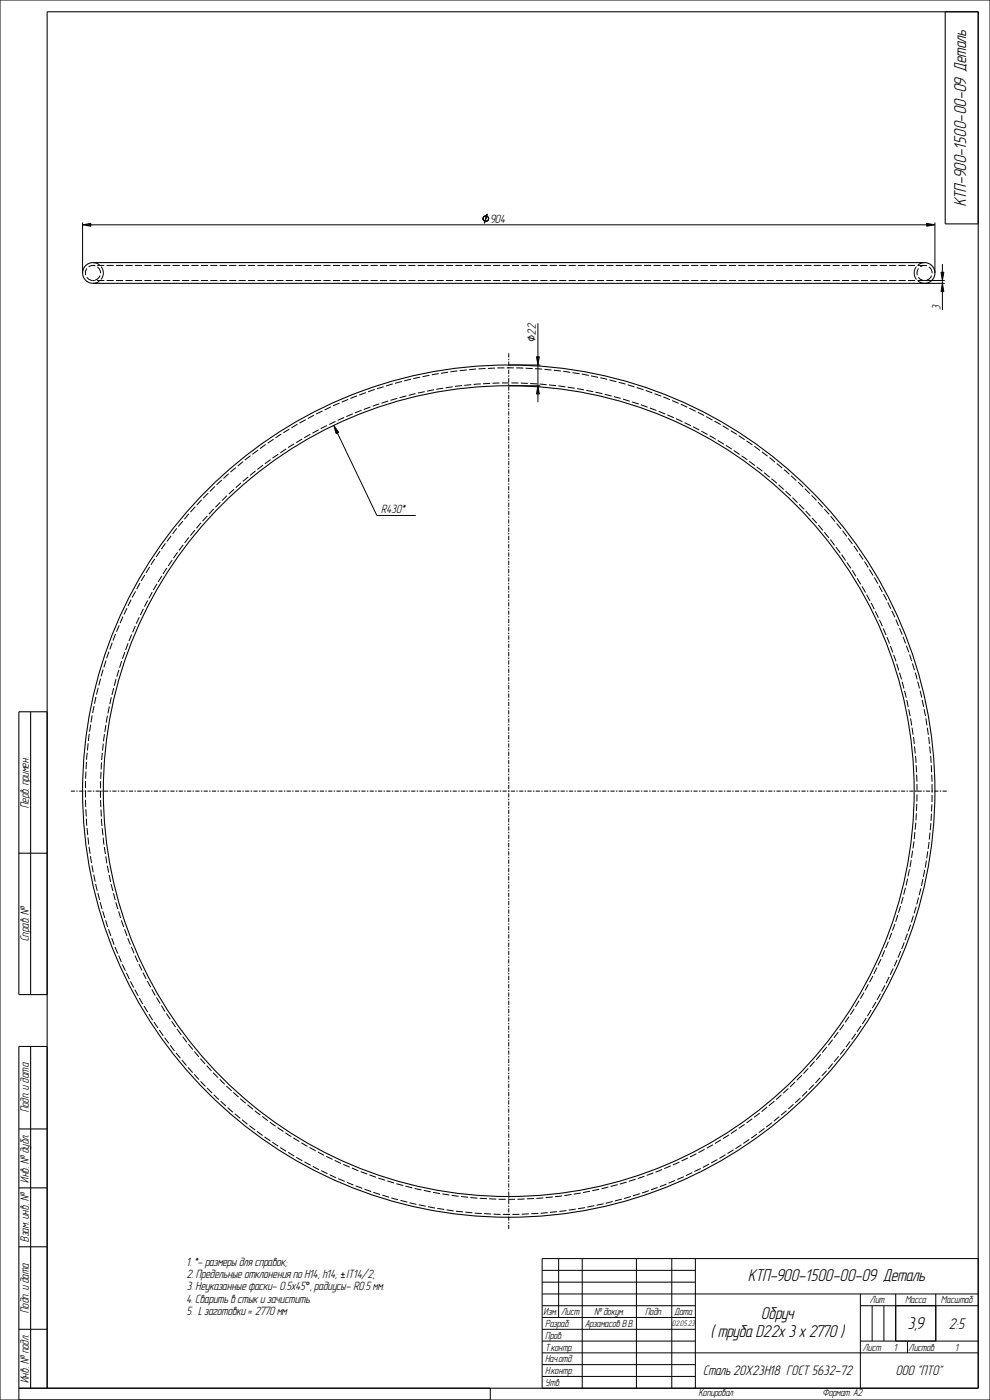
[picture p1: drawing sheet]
<svg xmlns="http://www.w3.org/2000/svg" width="420mm" height="594mm" viewBox="0 0 420 594" stroke-linecap="round" stroke-linejoin="round" font-family="sans-serif">
<path d="M35 95.4l3.5-.6v1.2zM205.4 91.7a1.23 1.23 0 0 1 1.5 .2 1.23 1.23 0 0 1 .3 1.4l-.7 .6a1.17 1.17 0 0 0 .7-1.1 1.17 1.17 0 0 0-.7-1.1h-.8a1.17 1.17 0 0 0-.7 1.1 1.17 1.17 0 0 0 .7 1.1 1.18 1.18 0 0 1-.9-1 1.18 1.18 0 0 1 .6-1.2zM205.7 93.8l.8 .1zM206.6 90.9l-1.2 3.8zM393.1 94.8l3.5 .6-3.5 .6zM399.2 115.5h1.2l-.6 3.5zM399.8 120.2l.6 3.5h-1.2zM227.6 151.4h1.2l-.6 3.5zM228.2 163.7l.6 3.5h-1.2zM141.6 180.5l2.1 2.9-1.1 .5z" fill="#000"/>
<g fill="none" stroke="#000" stroke-width=".42">
<path d="M0 0h420v594h-420zM35 95.4l3.5-.6v1.2zM35 94.4v21.4M38.5 95.4h354.6M205.4 91.7a1.23 1.23 0 0 1 1.5 .2 1.23 1.23 0 0 1 .3 1.4l-.7 .6a1.17 1.17 0 0 0 .7-1.1 1.17 1.17 0 0 0-.7-1.1h-.8a1.17 1.17 0 0 0-.7 1.1 1.17 1.17 0 0 0 .7 1.1 1.18 1.18 0 0 1-.9-1 1.18 1.18 0 0 1 .6-1.2zM205.7 93.8l.8 .1zM206.6 90.9l-1.2 3.8zM393.1 94.8l3.5 .6-3.5 .6zM396.6 94.4v21.4M392.2 119h8.6M399.2 115.5h1.2l-.6 3.5zM399.8 112v3.5"/>
<path d="M399.8 119v1.2M228.2 137.1v14.3M392.2 120.2h8.6M399.8 120.2l.6 3.5h-1.2zM399.8 123.7v7.8M215.8 149.9v1.7M215.8 152.2v.6M215.8 153.4v1.8M215.8 155.7v.6M215.8 156.9v1.8M215.8 159.3v.5M215.8 154.9h13.4"/>
<path d="M227.6 151.4h1.2l-.6 3.5zM228.2 154.9v8.8M215.8 160.4v1.8M215.8 162.8v.6M215.8 164v1.7M215.8 166.3v.6M215.8 167.5v1.7M215.8 169.8v.6M215.8 171v1.8M215.8 173.4v.5M215.8 174.5v1.8M215.8 176.9v.6"/>
<path d="M215.8 178v1.8M215.8 163.7h13.4M228.2 163.7l.6 3.5h-1.2zM228.2 167.2v3.5M141.6 180.5l2.1 2.9-1.1 .5zM143.1 183.7l16.8 35h16.5M215.8 180.4v.6M215.8 181.6v1.7M215.8 183.9v.6M215.8 185.1v1.8M215.8 187.4v.6M215.8 188.6v1.8"/>
<path d="M215.8 191v.5M215.8 192.1v1.8M215.8 194.5v.6M215.8 195.7v1.7M215.8 198v.6M215.8 199.2v1.7M215.8 201.5v.6M215.8 202.7v1.8M215.8 205.1v.5M215.8 206.2v1.8M215.8 208.6v.6M215.8 209.7v1.8"/>
<path d="M215.8 212.1v.6M215.8 213.3v1.7M215.8 215.6v.6M215.8 216.8v1.8M215.8 219.1v.6M215.8 220.3v1.8M215.8 222.7v.5M215.8 223.8v1.8M215.8 226.2v.6M215.8 227.4v1.7M215.8 229.7v.6M215.8 230.9v1.7"/>
<path d="M215.8 233.2v.6M215.8 234.4v1.8M215.8 236.8v.5M215.8 237.9v1.8M215.8 240.3v.6M215.8 241.4v1.8M215.8 243.8v.6M215.8 245v1.7M215.8 247.3v.6M215.8 248.5v1.8M215.8 250.8v.6M215.8 252v1.8"/>
<path d="M215.8 254.4v.5M215.8 255.5v1.8M215.8 257.9v.6M215.8 259.1v1.7M215.8 261.4v.6M215.8 262.6v1.7M215.8 264.9v.6M215.8 266.1v1.8M215.8 268.5v.5M215.8 269.6v1.8M215.8 272v.6M215.8 273.1v1.8"/>
<path d="M215.8 275.5v.6M215.8 276.7v1.7M215.8 279v.6M215.8 280.2v1.8M215.8 282.5v.6M215.8 283.7v1.8M215.8 286.1v.5M215.8 287.2v1.8M215.8 289.6v.6M215.8 290.8v1.7M215.8 293.1v.6M215.8 294.3v1.7"/>
<path d="M215.8 296.6v.6M215.8 297.8v1.8M215.8 300.2v.5M215.8 301.3v1.8M215.8 303.7v.6M215.8 304.8v1.8M215.8 307.2v.6M215.8 308.4v1.7M215.8 310.7v.6M215.8 311.9v1.8M215.8 314.2v.6M215.8 315.4v1.8"/>
<path d="M215.8 317.8v.5M215.8 318.9v1.8M30 335.7h1.8M32.4 335.7h.6M33.6 335.7h1.7M35.9 335.7h.6M37.1 335.7h1.8M39.4 335.7h.6M40.6 335.7h1.8M43 335.7h.5M44.1 335.7h1.8M46.5 335.7h.6"/>
<path d="M47.6 335.7h1.8M50 335.7h.6M51.2 335.7h1.7M53.5 335.7h.6M54.7 335.7h1.8M57 335.7h.6M58.2 335.7h1.8M60.6 335.7h.6M61.7 335.7h1.8M64.1 335.7h.6M65.3 335.7h1.7M67.6 335.7h.6"/>
<path d="M68.8 335.7h1.8M71.1 335.7h.6M72.3 335.7h1.8M74.7 335.7h.5M75.8 335.7h1.8M78.2 335.7h.6M79.3 335.7h1.8M81.7 335.7h.6M82.9 335.7h1.7M85.2 335.7h.6M86.4 335.7h1.8M88.7 335.7h.6"/>
<path d="M89.9 335.7h1.8M92.3 335.7h.6M93.4 335.7h1.8M95.8 335.7h.6M97 335.7h1.7M99.3 335.7h.6M100.5 335.7h1.8M102.8 335.7h.6M104 335.7h1.8M106.4 335.7h.5M107.5 335.7h1.8M109.9 335.7h.6"/>
<path d="M111 335.7h1.8M113.4 335.7h.6M114.6 335.7h1.7M116.9 335.7h.6M118.1 335.7h1.8M120.4 335.7h.6M121.6 335.7h1.8M124 335.7h.6M125.1 335.7h1.8M127.5 335.7h.6M128.7 335.7h1.7M131 335.7h.6"/>
<path d="M132.2 335.7h1.8M134.5 335.7h.6M135.7 335.7h1.8M138.1 335.7h.5M139.2 335.7h1.8M141.6 335.7h.6M142.7 335.7h1.8M145.1 335.7h.6M146.3 335.7h1.7M148.6 335.7h.6M149.8 335.7h1.8M152.1 335.7h.6"/>
<path d="M153.3 335.7h1.8M155.7 335.7h.5M156.8 335.7h1.8M159.2 335.7h.6M160.4 335.7h1.7M162.7 335.7h.6M163.9 335.7h1.7M166.2 335.7h.6M167.4 335.7h1.8M169.8 335.7h.5M170.9 335.7h1.8M173.3 335.7h.6"/>
<path d="M174.4 335.7h1.8M176.8 335.7h.6M178 335.7h1.7M180.3 335.7h.6M181.5 335.7h1.8M183.8 335.7h.6M185 335.7h1.8M187.4 335.7h.5M188.5 335.7h1.8M190.9 335.7h.6M192.1 335.7h1.7M194.4 335.7h.6"/>
<path d="M195.6 335.7h1.7M197.9 335.7h.6M199.1 335.7h1.8M201.5 335.7h.5M202.6 335.7h1.8M205 335.7h.6M206.1 335.7h1.8M208.5 335.7h.6M209.7 335.7h1.7M212 335.7h.6M213.2 335.7h1.8M215.5 335.7h.6"/>
<path d="M215.8 321.3v.6M215.8 322.5v1.7M215.8 324.8v.6M215.8 326v1.7M215.8 328.3v.6M215.8 329.5v1.8M215.8 331.9v.5M215.8 333v1.8M215.8 335.4v.6M215.8 336.5v1.8M215.8 338.9v.6M216.7 335.7h1.8"/>
<path d="M219.1 335.7h.5M220.2 335.7h1.8M222.6 335.7h.6M223.8 335.7h1.7M226.1 335.7h.6M227.3 335.7h1.7M229.6 335.7h.6M230.8 335.7h1.8M233.2 335.7h.5M234.3 335.7h1.8M236.7 335.7h.6M237.8 335.7h1.8"/>
<path d="M240.2 335.7h.6M241.4 335.7h1.7M243.7 335.7h.6M244.9 335.7h1.8M247.2 335.7h.6M248.4 335.7h1.8M250.8 335.7h.5M251.9 335.7h1.8M254.3 335.7h.6M255.5 335.7h1.7M257.8 335.7h.6M259 335.7h1.7"/>
<path d="M261.3 335.7h.6M262.5 335.7h1.8M264.9 335.7h.5M266 335.7h1.8M268.4 335.7h.6M269.5 335.7h1.8M271.9 335.7h.6M273.1 335.7h1.7M275.4 335.7h.6M276.6 335.7h1.8M278.9 335.7h.6M280.1 335.7h1.8"/>
<path d="M282.5 335.7h.5M283.6 335.7h1.8M286 335.7h.6M287.2 335.7h1.7M289.5 335.7h.6M290.7 335.7h1.7M293 335.7h.6M294.2 335.7h1.8M296.6 335.7h.5M297.7 335.7h1.8M300.1 335.7h.6M301.2 335.7h1.8"/>
<path d="M303.6 335.7h.6M304.8 335.7h1.7M307.1 335.7h.6M308.3 335.7h1.8M310.6 335.7h.6M311.8 335.7h1.8M314.2 335.7h.5M315.3 335.7h1.8M317.7 335.7h.6M318.9 335.7h1.7M321.2 335.7h.6M322.4 335.7h1.7"/>
<path d="M324.7 335.7h.6M325.9 335.7h1.8M328.3 335.7h.5M329.4 335.7h1.8M331.8 335.7h.6M332.9 335.7h1.8M335.3 335.7h.6M336.5 335.7h1.7M338.8 335.7h.6M340 335.7h1.8M342.3 335.7h.6M343.5 335.7h1.8"/>
<path d="M345.9 335.7h.5M347 335.7h1.8M349.4 335.7h.6M350.6 335.7h1.7M352.9 335.7h.6M354.1 335.7h1.7M356.4 335.7h.6M357.6 335.7h1.8M360 335.7h.5M361.1 335.7h1.8M363.5 335.7h.6M364.6 335.7h1.8"/>
<path d="M367 335.7h.6M368.2 335.7h1.7M370.5 335.7h.6M371.7 335.7h1.8M374 335.7h.6M375.2 335.7h1.8M377.6 335.7h.5M378.7 335.7h1.8M381.1 335.7h.6M382.3 335.7h1.7M384.6 335.7h.6M385.8 335.7h1.7"/>
<path d="M388.1 335.7h.6M389.3 335.7h1.8M391.7 335.7h.5M392.8 335.7h1.8M395.2 335.7h.6M396.3 335.7h1.8M398.7 335.7h.6M399.9 335.7h1.7M215.8 340.1v1.7M215.8 342.4v.6M215.8 343.6v1.8M215.8 345.9v.6"/>
<path d="M215.8 347.1v1.8M215.8 349.5v.5M215.8 350.6v1.8M215.8 353v.6M215.8 354.1v1.8M215.8 356.5v.6M215.8 357.7v1.7M215.8 360v.6M215.8 361.2v1.8M215.8 363.5v.6M215.8 364.7v1.8M215.8 367.1v.6"/>
<path d="M215.8 368.2v1.8M215.8 370.6v.6M215.8 371.8v1.7M215.8 374.1v.6M215.8 375.3v1.8M215.8 377.6v.6M215.8 378.8v1.8M215.8 381.2v.5M215.8 382.3v1.8M215.8 384.7v.6M215.8 385.8v1.8M215.8 388.2v.6"/>
<path d="M215.8 389.4v1.7M215.8 391.7v.6M215.8 392.9v1.8M215.8 395.2v.6M215.8 396.4v1.8M215.8 398.8v.6M215.8 399.9v1.8M215.8 402.3v.6M215.8 403.5v1.7M215.8 405.8v.6M215.8 407v1.8M215.8 409.3v.6"/>
<path d="M215.8 410.5v1.8M215.8 412.9v.5M215.8 414v1.8M215.8 416.4v.6M215.8 417.5v1.8M215.8 419.9v.6M215.8 421.1v1.7M215.8 423.4v.6M215.8 424.6v1.8M215.8 426.9v.6M215.8 428.1v1.8M215.8 430.5v.6"/>
<path d="M215.8 431.6v1.8M215.8 434v.6M215.8 435.2v1.7M215.8 437.5v.6M215.8 438.7v1.8M215.8 441v.6M215.8 442.2v1.8M215.8 444.6v.5M215.8 445.7v1.8M215.8 448.1v.6M215.8 449.2v1.8M215.8 451.6v.6"/>
<path d="M215.8 452.8v1.7M215.8 455.1v.6M215.8 456.3v1.8M215.8 458.6v.6M215.8 459.8v1.8M215.8 462.2v.6M215.8 463.3v1.8M215.8 465.7v.6M215.8 466.9v1.7M215.8 469.2v.6M215.8 470.4v1.8M215.8 472.7v.6"/>
<path d="M215.8 473.9v1.8M215.8 476.3v.5M215.8 477.4v1.8M215.8 479.8v.6M215.8 480.9v1.8M215.8 483.3v.6M215.8 484.5v1.7M215.8 486.8v.6M215.8 488v1.8M215.8 490.3v.6M215.8 491.5v1.8M215.8 493.9v.6"/>
<path d="M215.8 495v1.8M215.8 497.4v.6M215.8 498.6v1.7M215.8 500.9v.6M215.8 502.1v1.8M215.8 504.4v.6M215.8 505.6v1.8M215.8 508v.5M215.8 509.1v1.8M215.8 511.5v.6M215.8 512.6v1.8M215.8 515v.6"/>
<path d="M215.8 516.2v1.7M215.8 518.5v.6M215.8 519.7v1.8M230 534h185v55h-185zM230 539h65M237 534v25M247 534v55M270 534v55M285 534v55M295 534v55M230 544h65M230 549h185"/>
<path d="M230 554h65M230 559h65M365 554h50M365 549v40M370 554v15M375 554v15M380 549v20M397 549v20M230 564h65M230 569h65M230 574h185M230 579h65"/>
<path d="M365 569h50M385 569v5M8 594v-5h200v5M230 584h65"/>
</g>
<g fill="none" stroke="#000" stroke-width=".45">
<path d="M401 5v90h14M36.6 112.5l1.3-.8 1.5-.3h352.8a4.4 4.4 0 0 1 4.4 4.4 4.4 4.4 0 0 1-4.4 4.4h-352.8a4.4 4.4 0 0 1-4.1-2.9 4.4 4.4 0 0 1 1.3-4.8zM13 302v120M20 302h-12v120h12M8 362h12M13 444v145M20 444h-12v145h407v-584h-395v584M8 479h12M8 504h12M8 529h12M8 564h12"/>
<circle cx="215.8" cy="335.7" r="180.8"/>
<circle cx="215.8" cy="335.7" r="172"/>
</g>
<path d="M39.4 111.4a4.4 4.4 0 0 1 4.4 4.4M42.6 115.8a3.2 3.2 0 0 0-4.6-2.8 3.2 3.2 0 0 0-.5 5.4 3.2 3.2 0 0 0 5.1-1.9v-.7M43.8 115.8a4.4 4.4 0 0 1-4.4 4.4M387.8 115.8a4.4 4.4 0 0 0 4.4 4.4M392.2 119h-352.8M392.2 112.6h-352.8M392.2 111.4a4.4 4.4 0 0 0-4.4 4.4M395.4 115.8a3.2 3.2 0 0 0-4.6-2.8 3.2 3.2 0 0 0-.5 5.4 3.2 3.2 0 0 0 5.1-1.9v-.7M389 335.7a173.2 173.2 0 0 0-256.4-151.8 173.2 173.2 0 0 0-10.1 297.8 173.2 173.2 0 0 0 266.1-134.2l.4-11.8M395.4 335.7a179.6 179.6 0 0 0-265.9-157.4 179.6 179.6 0 0 0-10.4 308.8 179.6 179.6 0 0 0 275.9-139.1l.4-12.3" fill="none" stroke="#000" stroke-width=".42" stroke-dasharray="3 1" stroke-linecap="butt"/>
<g font-size="7.3">
<text x="409.9" y="87.5" transform="rotate(-90 409.9 87.5)">КТП-900-1500-00-09 Деталь</text>
<text x="317.5" y="543.4">КТП-900-1500-00-09 Деталь</text>
<text x="323.1" y="559.6">Обруч</text>
<text x="301.6" y="567.1">( труба D22х 3 х 2770 )</text>
<text x="385.1" y="564">3,9</text>
</g>
<text font-size="6.6" x="402.7" y="563.8">2:5</text>
<g font-size="5.9">
<text x="298.4" y="583.5">Сталь 20Х23Н18 ГОСТ 5632-72</text>
<text x="380.1" y="583.5">ООО &quot;ПТО&quot;</text>
</g>
<text font-size="5.3" x="227.3" y="145.2" transform="rotate(-90 227.3 145.2)">⌀22</text>
<g font-size="5.1">
<text x="208.2" y="94.5">904</text>
<text x="398.9" y="131.5" transform="rotate(-90 398.9 131.5)">3</text>
<text x="161.9" y="217.8">R430*</text>
<text x="12.3" y="342.9" transform="rotate(-90 12.3 342.9)">Перв. примен.</text>
<text x="12.3" y="399.3" transform="rotate(-90 12.3 399.3)">Справ. №</text>
<text x="12.3" y="472" transform="rotate(-90 12.3 472)">Подп. и дата</text>
<text x="12.3" y="501.9" transform="rotate(-90 12.3 501.9)">Инв. № дубл.</text>
<text x="12.3" y="526.8" transform="rotate(-90 12.3 526.8)">Взам. инв. №</text>
<text x="79.2" y="536.9">1. *- размеры для справок;</text>
<text x="79.2" y="542.2">2. Предельные отклонения по H14; h14; ±IT14/2;</text>
<text x="79.2" y="547.4">3. Неуказанные фаски- 0.5х45°, радиусы- R0.5 мм.</text>
<text x="12.3" y="557" transform="rotate(-90 12.3 557)">Подп. и дата</text>
<text x="79.2" y="552.7">4. Сварить в стык и зачистить.</text>
<text x="79.2" y="557.9">5. L заготовки = 2770 мм</text>
<text x="12.3" y="586.9" transform="rotate(-90 12.3 586.9)">Инв. № подл.</text>
</g>
<g font-size="4.4">
<text x="369.2" y="553">Лит.</text>
<text x="384.1" y="553">Масса</text>
<text x="399.3" y="553">Масштаб</text>
<text x="230.6" y="558">Изм.</text>
<text x="231.4" y="563">Pазраб.</text>
<text x="238.2" y="558">Лист</text>
<text x="248.4" y="563">Арзамасов В.В.</text>
<text x="252.2" y="558">№ докум.</text>
<text x="273.9" y="558">Подп.</text>
<text x="286.3" y="558">Дата</text>
<text x="231.4" y="568">Пров.</text>
<text x="231.4" y="573">Т.контр.</text>
<text x="366.2" y="573">Лист</text>
<text x="379.4" y="573">1</text>
<text x="385.6" y="573">Листов</text>
<text x="405.4" y="573">1</text>
<text x="231.4" y="578">Нач.отд.</text>
<text x="231.4" y="583">Н.контр.</text>
<text x="231.4" y="588">Утв.</text>
<text x="296.5" y="592.5">Копировал:</text>
<text x="349" y="592.5">Формат: А2</text>
</g>
<text font-size="3.4" x="285.2" y="562.7">02.05.23</text>
</svg>
